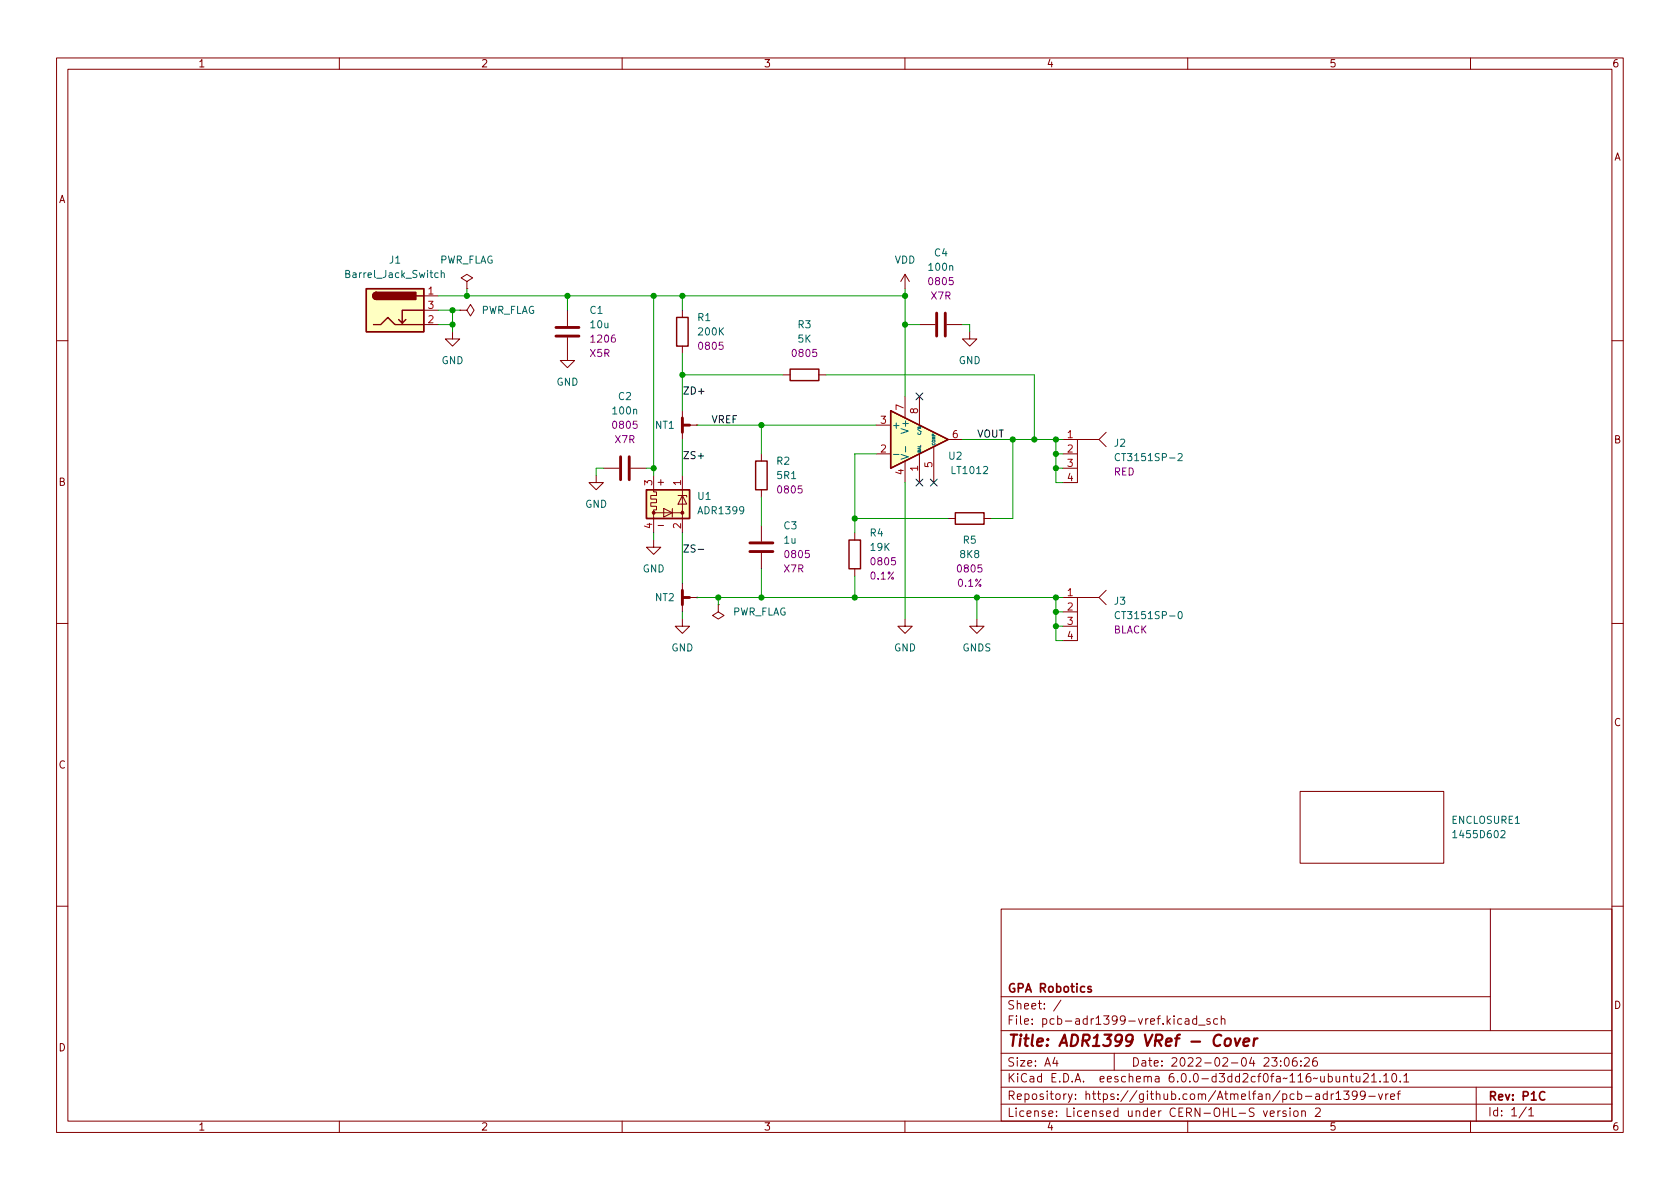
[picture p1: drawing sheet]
<svg xmlns="http://www.w3.org/2000/svg" width="297mm" height="210mm" viewBox="0 0 297 210" stroke-linecap="round" stroke-linejoin="round" font-family="sans-serif">
<g fill="none" stroke="#840000" stroke-width=".18">
<path d="M10 10.2h277v190.1h-277zM12 12.2h273v186.1h-273zM60 10.2v2M110 10.2v2M160 10.2v2M210 10.2v2M260 10.2v2M74.9 52.3h2.6M74.9 57.4h2.6M74.9 54.9h2.6M80 58.7v1.2h1.3l-1.3 1.3-1.3-1.3h1.3M81.3 54.9h1.2l.7-1.1 .6 1.1-.6 1-.7-1"/>
<path d="M81.3 54.9h.1M82.5 49.8l1.1-.7-1.1-.6-1 .6 1 .7v1.2M82.5 51h.1M100.3 59.7v4h1.3l-1.3 1.3-1.2-1.3h1.2M100.3 54.9v2.8M120.6 54.9v1.2M160 48.5v2.5M160 48.5l-.7 1.3M160 48.5l.8 1.3M162.6 57.4h2.8M167.4 57.4h2.8M171.4 58.7v1.2h1.3l-1.3 1.3-1.2-1.3h1.2"/>
<path d="M10 60.2h2M120.6 61.2v1.3M120.6 72.6v5.1M120.6 75.2h2.6M138.4 66.3h1.3M144.8 66.3h1.2M154.9 75.2h2.6M160 70.1v3.8M162.6 70.1v5.1M165.1 79v6.3M167.6 77.7h2.6M188 77.7h2.5"/>
<path d="M194.3 77.7l1.3 1.3M195.6 76.4l-1.3 1.3h-3.8v7.6h-2.5M285 60.2h2M105.4 84.1v1.2h-1.3l1.3 1.3 1.3-1.3h-1.3M106.7 82.8h2.8M111.5 82.8h2.8M115.6 84.1v2.9h.5v.6h-1v.7h1v.6h-1v.6h1v.7h-.5v4M115.6 95.5v1.3h1.2l-1.2 1.2-1.3-1.2h1.3M115.6 90.7h5M117.3 89.9l1.6 .8-1.6 .7zM118.9 89.9v1.5M119.9 87.6h1.5v.3"/>
<path d="M120.6 87.6l.8 1.5h-1.5zM120.6 84.1v10.1M134.6 80.3v1.2M134.6 86.6v1.3M134.6 93v2.8M134.6 97.8v2.8M151.1 94.2v1.3M154.9 80.3h2.6M160 81.5v3.8M162.6 80.3v5M167.6 91.7h1.3M174 91.7h1.3"/>
<path d="M188 80.3h2.5M188 82.8h2.5M10 110.2h2M120.6 109.5v1.2h1.3l-1.3 1.3-1.2-1.3h1.2M120.6 105.7h2.6M120.6 103.1v5.1M127 106.9v1.3l1 .6-1 .7-1-.7 1-.6M127 106.9h.1M151.1 100.6v1.2M160 109.5v1.2h1.3l-1.3 1.3-1.3-1.3h1.3M172.7 109.5v1.2h1.3l-1.3 1.3-1.3-1.3h1.3M188 105.7h2.5"/>
<path d="M188 108.2h2.5M188 110.7h2.5M194.3 105.7l1.3 1.2M195.6 104.4l-1.3 1.3h-3.8v7.6h-2.5M285 110.2h2M229.9 139.9h25.4v12.7h-25.4zM10 160.2h2M177 160.8h108v37.5h-108zM187.6 176.9l-1.3 1.9M211.6 179.6v1.5M215.9 179.6v1.5M263.5 176.3h-86.5"/>
<path d="M263.5 160.8v21.5M285 160.2h2M60 198.3v2M110 198.3v2M160 198.3v2M177 189.3h108M177 186.3h108M177 182.3h108M177 192.3h108M177 195.3h108M186.5 187l-.4 1h1M186.9 187.5v1"/>
<path d="M197 186.3v3M208.9 180.2l-.4-.1-.3 .3v.4l.2 .3h.5M209.6 180.2h.5l.1 .9M210 198.3v2M210.2 180.5l-.5 .1a.29 .29 0 0 0-.2 .2 .29 .29 0 0 0 .2 .3h.5M211.6 180.2l-.5-.1-.2 .3v.4l.1 .3h.6M211.9 181.3h1.2M213.9 180.2l-.3-.1-.2 .2v.3l.5 .1v.4h-.5M215.3 180.2l-.4-.1-.3 .3v.4l.1 .3h.6M215.9 180.3l.2-.2 .4 .1 .1 .9M223.4 196.4l.3 1 .4-1M224.6 196.9l.7-.1-.1-.3-.4-.1-.2 .2 .1 .8h.5"/>
<path d="M224.9 187h.9l-.5 .6 .4 .1v.7l-.2 .1h-.4l-.2-.1M225.9 196.4v1M226.4 196.4l-.3 .1-.2 .2M226.4 188.4v.1M226.4 187.6v.1M227.3 187.1l.1-.1a.81 .81 0 0 1 .6 .7 .81 .81 0 0 1-.3 .8h-.1a.81 .81 0 0 1-.6-.6 .81 .81 0 0 1 .3-.8zM227.4 196.5l-.4-.1-.2 .2 .1 .3 .5 .1v.4h-.6M228.1 195.9v.2M228.1 196.4v1M228.9 196.5l.3-.1 .3 .3v.4l-.3 .3h-.3l-.2-.3v-.4zM229.2 187a.59 .59 0 0 0-.7 .7v.5l.1 .3h.5l.2-.1 .1-.5-.2-.2-.4-.1-.3 .3M230 188.4v.1"/>
<path d="M230 187.6v.1M230.2 196.6l.2-.2 .3 .1 .1 .9M230.2 196.4v1M230.6 187.2l.6-.2 .2 .2 .1 .3-.9 1h.9M230.8 193.9h1.1M232.6 196.1l.6-.2 .2 .2v.3l-.9 1h.9M232.7 193.5h.5l.1 .9M232.8 187a.59 .59 0 0 0-.7 .7v.5l.1 .3h.4l.3-.1v-.5l-.1-.2-.4-.1-.3 .3M233.3 193.8l-.5 .1a.29 .29 0 0 0-.2 .2 .29 .29 0 0 0 .2 .3h.5M234.7 193.5l-.5-.1-.3 .3v.4l.2 .3h.6M234.7 192.9v1.5M235.4 193.4v1"/>
<path d="M235.8 193.4l-.3 .1-.1 .2M236.2 193.4l.5-.5v1.5M236.2 194.4h.9M237.6 190.5l.2-.2 .3 .1 .1 .9M237.6 190.3v1M237.6 192.9h.9l-.5 .6 .4 .1v.7l-.2 .1h-.4l-.2-.1M238.7 190.3h.6M238.9 189.8v1.3l.4 .2M239.8 190.3l.1 1h.3l.2-.1M239.9 193.6l-.2 .3-.5-.1-.1-.2 .1-.6 .5-.1 .2 .2a.99 .99 0 0 1-.4 1.3h-.3M240.4 190.3v1M241.1 190l.5-.2 .3 .2v.3l-.9 1h.9"/>
<path d="M241.4 193.6l-.3 .3-.4-.1-.2-.2 .2-.6 .4-.1 .2 .2a.99 .99 0 0 1-.4 1.3h-.2M242 193.9h1.2M242.5 190.3l.4-.5v1.5M242.5 191.3h.9M243.7 193.4l.4 1 .3-1M244 191.2v.1M244.6 190.3l.5-.5v1.5M244.6 191.3h.9M245 193.4v1M245.4 193.4l-.2 .1-.2 .2M245.9 193.9l.7-.1-.1-.3-.4-.1-.2 .2v.8h.6M246.3 189.9l.1-.1a.81 .81 0 0 1 .6 .7 .81 .81 0 0 1-.3 .8h-.1a.81 .81 0 0 1-.6-.6 .81 .81 0 0 1 .3-.8z"/>
<path d="M247 193.4h.6M247.6 191.2v.1M247.6 192.9l-.4 .2v1.3M248.2 190.3l.4-.5v1.5M248.2 191.3h.9M260 198.3v2M261 192.3v6M269.9 195.8l-1.3 1.9M270.3 196.3l.4-.5v1.5M270.3 197.3h.9"/>
</g>
<path d="M192.9 174.5l-.3-.1-.3 .2 .1 .3 .5 .1v.4h-.6M273.1 193.2a.6 .6 0 0 0-.7 0 .6 .6 0 0 0-.2 .7 .56 .56 0 0 0 .3 .6 .56 .56 0 0 0 .6-.1" fill="none" stroke="#840000" stroke-width=".3"/>
<path d="M216.7 183.8a.52 .52 0 0 1 .5-.2 .52 .52 0 0 1 .4 .4v.6a.55 .55 0 0 1-.6 .4 .55 .55 0 0 1-.5-.4zM218.3 183.6l.4 1.4 .6-1.4M219.9 184.3l1-.2-.1-.4-.5-.1-.4 .3v1l.2 .1 .6-.1M221.8 183.6l-.2 1.4M222.3 183.6l-.3 .1-.3 .3" fill="none" stroke="#840000" stroke-width=".4"/>
<g fill="#ffffc2" stroke="#ffffc2" stroke-width=".18">
<path d="M64.8 51h10.1v7.7h-10.1z"/>
<path d="M114.3 86.6h7.6v5.1h-7.6z"/>
<path d="M157.5 72.6l10.1 5.1-10.1 5.1z"/>
</g>
<g fill="none" stroke="#840000" stroke-width=".25">
<path d="M64.8 51h10.1v7.7h-10.1zM66 57.4h1.3l1.3-1.3 1.2 1.3h5.1M66.5 51.7a.64 .64 0 0 0-.6 .6 .64 .64 0 0 0 .6 .7M71.8 56.5l-.7 .6M73.7 52.3h1.2M74.9 54.9h-3.8v2.2l-.6-.6M119.6 56.1h2.1v5.1h-2.1zM120.6 73.9v2.5M123.2 75.2h.1M139.7 65.3h5.1v2h-5.1zM157.5 72.6l10.1 5.1-10.1 5.1zM114.3 86.6h7.6v5.1h-7.6z"/>
<path d="M133.6 81.5h2v5.1h-2zM150.1 95.5h2v5.1h-2zM168.9 90.7h5.1v2h-5.1zM120.6 104.4v2.5M123.2 105.7h.1"/>
</g>
<g fill="#840000" stroke="#840000" stroke-width=".25">
<path d="M66.1 51.9l.4-.2v1.3a.64 .64 0 0 1-.5-.4 .64 .64 0 0 1 .1-.7z"/>
<path d="M66.5 51.7h7v1.3h-7z"/>
</g>
<g fill="none" stroke="#006464" stroke-width=".18">
<path d="M78 48.4l.2-.2 .3 .1 .1 .8M78 47.8v1.3M160.1 79v.9M162.3 76.5a.23 .23 0 0 0 .2 .3 .23 .23 0 0 0 .2-.3M158 80.3h1M159.3 80.4l1.3 .4-1.3 .4M198 80.3a.6 .6 0 0 0-.9 .4 .6 .6 0 0 0 .6 .8l.3-.2M208.3 80.3l.5-.1 .2 .4-.8 .9h.8M198 108.3a.6 .6 0 0 0-.9 .4 .6 .6 0 0 0 .6 .7l.3-.1M208.4 108.3l.2-.2a.68 .68 0 0 1 .4 .7 .68 .68 0 0 1-.4 .6l-.2-.1-.1-.4zM256.9 147.2l.3-.3v1.2M256.9 148.1h.7"/>
<path d="M265.4 147l.5-.1 .2 .3-.8 .9h.8"/>
</g>
<g fill="#840000" stroke="#840000" stroke-width=".18">
<circle cx="115.6" cy="90.7" r=".25"/>
<circle cx="120.6" cy="90.7" r=".25"/>
</g>
<path d="M98.3 59.4h4.1M98.3 57.9h4.1M165.6 55.4v4M167.1 55.4v4M120.6 73.9v2.5M120.6 75.2h1.3M109.7 80.8v4M111.3 80.8v4M132.6 97.5h4.1M132.6 96h4.1M120.6 104.4v2.5M120.6 105.7h1.3" fill="none" stroke="#840000" stroke-width=".51"/>
<path d="M123.4 97.1h1" fill="none" stroke="#0f0f0f" stroke-width=".18"/>
<g fill="none" stroke="#009600" stroke-width=".18">
<path d="M77.5 54.9h3.8M77.5 52.3h82.5M77.5 57.4h2.5M80 54.9v3.8M82.5 51v1.3M100.3 52.3v2.6M115.6 52.3v31.8M120.6 52.3v2.6M160 57.4h2.6M160 51v19.1M170.2 57.4h1.2v1.3M120.6 66.3h17.8"/>
<path d="M120.6 62.5v10.1M120.6 77.7v6.4M123.2 75.2h31.7M134.6 75.2v5.1M146 66.3h36.9v11.4M170.2 77.7h17.8M179.1 77.7v14h-3.8M186.7 77.7v7.6h1.3M106.7 82.8h-1.3v1.3M114.3 82.8h1.3M115.6 94.2v1.3M120.6 94.2v8.9"/>
<path d="M134.6 87.9v5.1M151.1 91.7h16.5M154.9 80.3h-3.8v13.9M160 85.3v24.2M186.7 82.8h1.3M186.7 80.3h1.3M120.6 108.2v1.3M123.2 105.7h64.8M127 105.7v1.2M134.6 100.6v5.1M151.1 101.8v3.9M172.7 105.7v3.8"/>
<path d="M186.7 105.7v7.6h1.3M186.7 108.2h1.3M186.7 110.7h1.3"/>
</g>
<path d="M162 69.5l1.2 1.2M163.2 69.5l-1.2 1.2M162 84.7l1.2 1.2M163.2 84.7l-1.2 1.2M164.5 84.7l1.2 1.2M165.7 84.7l-1.2 1.2" fill="none" stroke="#000084" stroke-width=".18"/>
<g fill="#009600" stroke="#009600" stroke-width=".18">
<circle cx="120.6" cy="52.3" r=".46"/>
<circle cx="115.6" cy="52.3" r=".46"/>
<circle cx="80" cy="57.4" r=".46"/>
<circle cx="80" cy="54.9" r=".46"/>
<circle cx="82.5" cy="52.3" r=".46"/>
<circle cx="115.6" cy="82.8" r=".46"/>
<circle cx="100.3" cy="52.3" r=".46"/>
<circle cx="186.7" cy="108.2" r=".46"/>
<circle cx="186.7" cy="105.7" r=".46"/>
<circle cx="172.7" cy="105.7" r=".46"/>
<circle cx="186.7" cy="110.7" r=".46"/>
<circle cx="186.7" cy="82.8" r=".46"/>
<circle cx="127" cy="105.7" r=".46"/>
<circle cx="160" cy="57.4" r=".46"/>
<circle cx="160" cy="52.3" r=".46"/>
<circle cx="134.6" cy="75.2" r=".46"/>
<circle cx="120.6" cy="66.3" r=".46"/>
<circle cx="134.6" cy="105.7" r=".46"/>
<circle cx="186.7" cy="77.7" r=".46"/>
<circle cx="179.1" cy="77.7" r=".46"/>
<circle cx="182.9" cy="77.7" r=".46"/>
<circle cx="186.7" cy="80.3" r=".46"/>
<circle cx="151.1" cy="105.7" r=".46"/>
<circle cx="151.1" cy="91.7" r=".46"/>
</g>
<text font-size="2.8" fill="#840000" x="178" y="185.1">Title: ADR1399 VRef - Cover</text>
<g font-size="2.1" fill="#840000">
<text x="178" y="178.5">Sheet: /</text>
<text x="178" y="175.5">GPA Robotics</text>
<text x="178" y="181.2">File: pcb-adr1399-vref.kicad_sch</text>
<text x="178" y="191.4">KiCad E.D.A. eeschema 6.0.0-d3dd2cf0fa~116~ubuntu21.10.1</text>
<text x="178" y="188.6">Size: A4</text>
<text x="200" y="188.6">Date: 2022-02-04 23:06:26</text>
<text x="178" y="194.5">Repository: https://github.com/Atmelfan/pcb-adr1399-vref</text>
<text x="178" y="197.5">License: Licensed under CERN-OHL-S version 2</text>
<text x="263" y="194.6">Rev: P1C</text>
<text x="263" y="197.4">Id: 1/1</text>
</g>
<g font-size="1.8" fill="#840000">
<text x="35" y="11.9">1</text>
<text x="85" y="11.9">2</text>
<text x="135" y="11.9">3</text>
<text x="185" y="11.9">4</text>
<text x="235" y="11.9">5</text>
<text x="285" y="11.9">6</text>
<text x="285.3" y="28.4">A</text>
<text x="10.3" y="35.9">A</text>
<text x="285.3" y="78.4">B</text>
<text x="10.3" y="85.9">B</text>
<text x="116.3" y="85.8">+</text>
<text x="116.5" y="93.5">-</text>
<text x="285.3" y="128.4">C</text>
<text x="10.3" y="135.9">C</text>
<text x="285.3" y="178.4">D</text>
<text x="10.3" y="185.9">D</text>
<text x="35" y="199.9">1</text>
<text x="85" y="199.9">2</text>
<text x="135" y="199.9">3</text>
<text x="185" y="199.9">4</text>
<text x="235" y="199.9">5</text>
<text x="285" y="199.9">6</text>
</g>
<g font-size="1.8" fill="#006464">
<text x="68.9" y="46.6">J1</text>
<text x="77.6" y="46.6">PWR_FLAG</text>
<text x="158.2" y="46.6">VDD</text>
<text x="164.4" y="47.9">100n</text>
<text x="165.2" y="45.3">C4</text>
<text x="61.5" y="49.1">Barrel_Jack_Switch</text>
<text x="84.9" y="55.5">PWR_FLAG</text>
<text x="104.3" y="55.5">C1</text>
<text x="104.5" y="58">10u</text>
<text x="123.4" y="56.8">R1</text>
<text x="123.6" y="59.3">200K</text>
<text x="141.1" y="58">R3</text>
<text x="78" y="64.4">GND</text>
<text x="141.1" y="60.6">5K</text>
<text x="169.5" y="64.4">GND</text>
<text x="98.4" y="68.2">GND</text>
<text x="109.4" y="70.7">C2</text>
<text x="108.5" y="73.3">100n</text>
<text x="115.9" y="75.8">NT1</text>
<text x="157.6" y="75.8">+</text>
<text x="160.7" y="76.2" transform="rotate(-90 160.7 76.2)">V+</text>
<text x="137.3" y="82.2">R2</text>
<text x="167.8" y="81.3">U2</text>
<text x="168.4" y="83.8">LT1012</text>
<text x="197" y="79">J2</text>
<text x="198" y="81.5">CT3151SP-2</text>
<text x="103.4" y="89.8">GND</text>
<text x="123.4" y="88.4">U1</text>
<text x="137.5" y="84.7">5R1</text>
<text x="123.6" y="90.9">ADR1399</text>
<text x="138.6" y="93.6">C3</text>
<text x="153.9" y="94.9">R4</text>
<text x="113.6" y="101.2">GND</text>
<text x="138.7" y="96.1">1u</text>
<text x="154" y="97.4">19K</text>
<text x="169.8" y="98.7">8K8</text>
<text x="170.3" y="96.1">R5</text>
<text x="115.9" y="106.3">NT2</text>
<text x="197" y="106.9">J3</text>
<text x="129.4" y="108.8">PWR_FLAG</text>
<text x="198" y="109.5">CT3151SP-0</text>
<text x="118.7" y="115.2">GND</text>
<text x="158.1" y="115.2">GND</text>
<text x="170.2" y="115.2">GNDS</text>
<text x="256.7" y="145.7">ENCLOSURE1</text>
<text x="257.4" y="148.2">1455D602</text>
</g>
<g font-size="1.8" fill="#a90000">
<text x="75.7" y="52.1">1</text>
<text x="75.7" y="57.1">2</text>
<text x="75.7" y="54.6">3</text>
<text x="155.7" y="74.9">3</text>
<text x="159.8" y="72.5" transform="rotate(-90 159.8 72.5)">7</text>
<text x="162.3" y="73.1" transform="rotate(-90 162.3 73.1)">8</text>
<text x="168.4" y="77.5">6</text>
<text x="188.7" y="77.5">1</text>
<text x="155.7" y="80">2</text>
<text x="159.8" y="83.9" transform="rotate(-90 159.8 83.9)">4</text>
<text x="162.3" y="83.3" transform="rotate(-90 162.3 83.3)">1</text>
<text x="164.8" y="82.7" transform="rotate(-90 164.8 82.7)">5</text>
<text x="188.7" y="80">2</text>
<text x="188.7" y="82.5">3</text>
<text x="115.3" y="85.8" transform="rotate(-90 115.3 85.8)">3</text>
<text x="120.4" y="85.8" transform="rotate(-90 120.4 85.8)">1</text>
<text x="188.7" y="85.1">4</text>
<text x="115.3" y="93.5" transform="rotate(-90 115.3 93.5)">4</text>
<text x="120.4" y="93.5" transform="rotate(-90 120.4 93.5)">2</text>
<text x="188.7" y="105.4">1</text>
<text x="188.7" y="107.9">2</text>
<text x="188.7" y="110.5">3</text>
<text x="188.7" y="113">4</text>
</g>
<g font-size="1.8" fill="#840084">
<text x="164.4" y="50.4">0805</text>
<text x="164.6" y="53">X7R</text>
<text x="104.3" y="63.1">X5R</text>
<text x="104.7" y="60.6">1206</text>
<text x="123.7" y="61.8">0805</text>
<text x="140.3" y="63.1">0805</text>
<text x="108.5" y="75.8">0805</text>
<text x="108.8" y="78.4">X7R</text>
<text x="137.7" y="87.2">0805</text>
<text x="196.9" y="84.1">RED</text>
<text x="138.6" y="101.2">X7R</text>
<text x="139" y="98.7">0805</text>
<text x="154.2" y="99.9">0805</text>
<text x="169.5" y="101.2">0805</text>
<text x="154" y="102.5">0.1%</text>
<text x="169.4" y="103.8">0.1%</text>
<text x="196.8" y="112">BLACK</text>
</g>
<g font-size="1.8" fill="#0f0f0f">
<text x="120.6" y="69.7">ZD+</text>
<text x="125.7" y="74.8">VREF</text>
<text x="172.7" y="77.4">VOUT</text>
<text x="120.6" y="81.2">ZS+</text>
<text x="120.6" y="97.7">ZS-</text>
</g>
<g font-size=".7" fill="#006464">
<text x="162.8" y="76.5" transform="rotate(-90 162.8 76.5)">C/B</text>
<text x="162.8" y="80.1" transform="rotate(-90 162.8 80.1)">BAL</text>
<text x="165.4" y="78.9" transform="rotate(-90 165.4 78.9)">COMP</text>
</g>
</svg>
